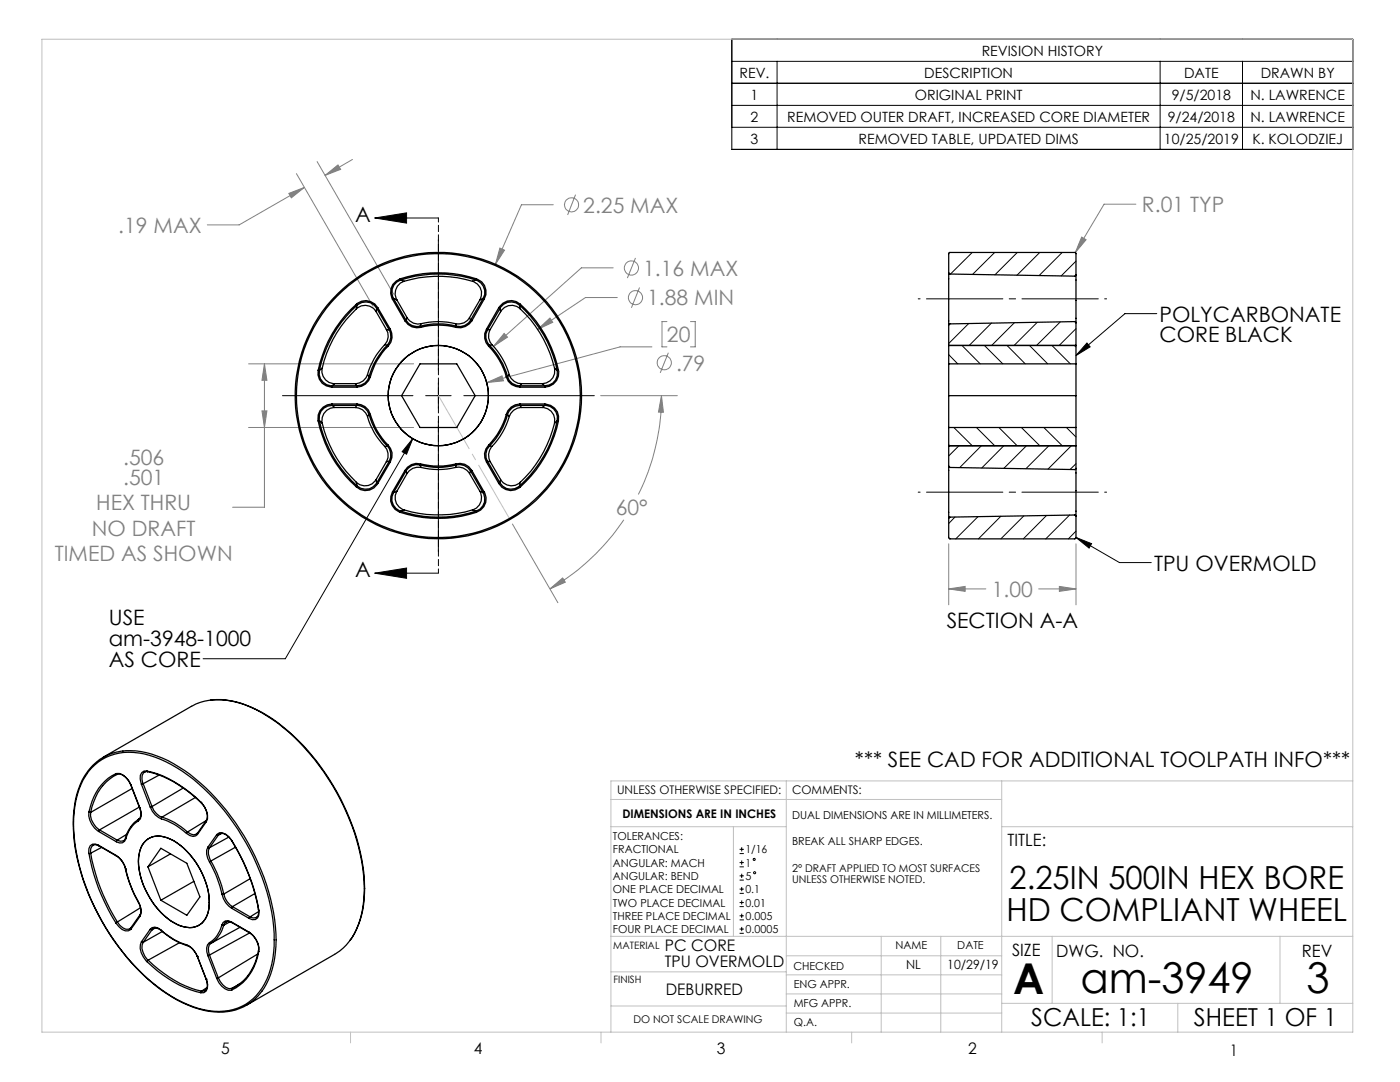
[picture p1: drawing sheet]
<svg xmlns="http://www.w3.org/2000/svg" width="279mm" height="216mm" viewBox="0 0 279 216" stroke-linecap="round" stroke-linejoin="round" font-family="sans-serif">
<g fill="none" stroke="#808080" stroke-width=".2">
<path d="M57.6 38.6l3.1-1.2-2.6 2.1zM59.2 34.6l15.2 26.5M60.7 37.4l-13 7.5h-6.3M63.3 32.2l15.3 26.5M64.9 35l2.6-2.1 .5 .9zM70.3 31.8l-5.4 3.2M114.9 38.8l-1.6 4.1M99.8 49.5l.9 .4-1.8 2.8zM110.4 40.9h-6.3l-5.2 11.8M122.4 53.4h-6.4l-17.5 15.7M123.2 59.4h-6.4l-9.5 6.3M126.8 51.5l-1.6 4"/>
<path d="M127.6 57.4l-1.6 4M215.9 47.3l.8 .5-2.1 2.6zM226.7 40.7h-6.4l-5.7 9.7M49.6 72.6h32.9M52.8 72.6l.5 3.3h-1zM52.8 72.6v28.6h-6.4M97.2 76.3l3-1.3 .3 1zM100.6 66.5l.7 .8-2.8 1.8zM107.3 65.7l2.4-2.2 .6 .8zM119.9 79h15.3M130.1 69.2h-6.3l-26.6 7.1M132 79l.4 3.3-1-.1z"/>
<path d="M132 79a44.1 44.1 0 0 1-4.6 19.7M133.1 64.2h-1v5h1M133.4 70.4l-1.6 4M137.8 64.2h.9v5h-.9M49.6 85.3h32.9M52.3 82h1l-.5 3.3zM102.3 104.6l9 15.7M109.7 117.5l2.6-2.2 .5 .9zM124.5 103.7a45 45 0 0 1-14.8 13.8M189.3 117.5l3.3-.5v1zM189.3 108.5v12.2M189.3 117.5h7.4"/>
<path d="M207.3 117.5h7.4M211.4 117l3.3 .5-3.3 .5zM214.7 108.5v12.2"/>
<circle cx="114.1" cy="40.9" r="1.4"/>
<circle cx="126" cy="53.5" r="1.42"/>
<circle cx="126.8" cy="59.4" r="1.41"/>
<circle cx="132.6" cy="72.4" r="1.42"/>
</g>
<g fill="none" stroke="#000" stroke-width=".2">
<path d="M146 7.8h124v22h-124zM146 12.2h124M155.1 12.2v17.6M231.5 12.2v17.6M248 12.2v17.6M270 16.6h-124M146 21h124M146 25.4h124M74.8 43.5l6.3-1v2zM74.8 43.5h12.7M87.5 47.8v26.1M56.4 79h26"/>
<path d="M84.9 79h5.1M87.5 76.4v5.1M92.6 79h26M216.9 68.4l.7 .8-2.9 1.7zM230.9 62.6h-6.4l-9.8 8.3M82.4 87.5l-1.3 3.1-.8-.5zM82.4 87.5l-25.5 43.9h-16.4M87.5 84v26.1M74.8 114.4l6.3-1.1v2.1zM74.8 114.4h12.7M214.7 107.2l3.1 1.3-.5 .9zM214.7 107.2l8.7 5.1h6.4"/>
<path d="M147.6 170.3h.8M147.6 169.5h.8M147.6 173h.8M147.6 172.1h.8M147.6 175.6h.8M147.6 174.8h.8M147.6 178.3h.8M147.6 177.4h.8M148 169.1v.8M148 171.7v.8M148 174.3v.9M148 177v.8"/>
<path d="M148 179.7v.8M147.6 180.9h.8M147.6 180.1h.8M147.6 183.6h.8M147.6 182.7h.8M147.6 186.2h.8M147.6 185.4h.8M148 182.3v.9M148 185v.8"/>
<circle cx="150.5" cy="171.5" r=".21"/>
<circle cx="150.6" cy="174.2" r=".21"/>
</g>
<path d="M183.2 59.6h37.6M220.8 98.2h-37.6" fill="none" stroke="#000" stroke-width=".2" stroke-dasharray="15.2 1.3 1.3 1.3" stroke-dashoffset="-1.7"/>
<path d="M87.5 43.5v70.9" fill="none" stroke="#000" stroke-width=".2" stroke-dasharray="1.3 .6" stroke-dashoffset=".4"/>
<path d="M87.5 78.9l14.2 24.5" fill="none" stroke="#c0c0c0" stroke-width=".2" stroke-dasharray="15.2 1.3 1.3 1.3" stroke-dashoffset="3"/>
<g fill="none" stroke="#c0c0c0" stroke-width=".2">
<path d="M8.4 7.8h261.6v198.2h-261.6zM121.9 159.5h78M156.9 155.8v50.2M199.9 155.8v50.2M270 155.8h-148.1v50.2M121.9 165h35M146.4 165v21.8M199.9 165h70.1M121.8 186.8h148.2M121.9 193.9h35M156.9 198.3h43M156.9 194.5h43"/>
<path d="M156.9 190.7h43M175.9 186.8v19.2M187.7 186.8v19.2M210 186.8v13.4M255.4 186.8v13.4M70 206v2.1M119.9 206v2.1M121.9 200.7h35M156.9 202.1h43M170 206v2.1M199.9 200.2h70.1M220 206v2.1"/>
<path d="M235.1 200.2v5.8"/>
</g>
<path d="M74.8 43.5l6.3-1v2zM74.8 114.4l6.3-1.1v2.1zM82.4 87.5l-1.3 3.1-.8-.5zM216.9 68.4l.7 .8-2.9 1.7zM214.7 107.2l3.1 1.3-.5 .9z" fill="#000"/>
<g fill="#808080">
<path d="M109.7 117.5l2.6-2.2 .5 .9zM132 79l.4 3.3-1-.1z"/>
<path d="M99.8 49.5l-.9 3.2 1.8-2.8zM97.2 76.3l3.3-.3-.3-1zM100.6 66.5l-2.1 2.6 2.8-1.8zM107.3 65.7l3-1.4-.6-.8zM52.8 72.6l.5 3.3h-1zM52.3 82h1l-.5 3.3zM64.9 35l2.6-2.1 .5 .9zM57.6 38.6l3.1-1.2-2.6 2.1zM215.9 47.3l-1.3 3.1 2.1-2.6zM211.4 117l3.3 .5-3.3 .5zM189.3 117.5l3.3-.5v1z"/>
</g>
<g fill="none" stroke="#000" stroke-width=".25">
<path d="M78.3 59.7l2.5 4.3M78.5 59.5l-.2 .2M78.5 59.5l.7 .3M78.5 59.5l2.5 4.4M79.2 59.8l2 3.6M79.9 55.6a2.81 2.81 0 0 0-1.6 4.1M79.9 55.6a24.7 24.7 0 0 1 15.2 0M79.9 55.6v.3M79.9 55.9a2.56 2.56 0 0 0-1.4 3.6M79.9 55.9a24.2 24.2 0 0 1 15.1 0M79.9 55.9l.7 .2M80.6 56.1a2.54 2.54 0 0 0-1.4 3.7"/>
<path d="M80.6 56.1a23.8 23.8 0 0 1 13.7 0M94.3 56.1a2.54 2.54 0 0 1 1.5 3.7M95 55.9a2.55 2.55 0 0 1 1.4 3.6M95 55.9l-.7 .2M95.1 55.6a2.76 2.76 0 0 1 1.5 4.1M95.1 55.6l-.1 .3M95.8 59.8l-2.1 3.6M96.4 59.5l.2 .2M96.4 59.5l-.6 .3M96.4 59.5l-2.5 4.4M96.6 59.7l-2.4 4.3M189.3 54.4v-3.9l.2-.1h25.1l.1 .2v4.3"/>
<path d="M189.3 54.4l.2 .3 25 .4 .2-.2M189.3 54.4v10.4M214.7 54.9v9.5M63.5 73.9a2.81 2.81 0 0 0 2.8 3.4M63.5 73.9h.2M63.7 73.9a2.55 2.55 0 0 0 2.6 3.1M64.3 73.4l-.6 .5M64.3 73.4a2.53 2.53 0 0 0 2.5 3.2M66.3 77v.3M66.3 77.3h4.9M66.3 77h4.9M66.8 76.6l-.5 .4"/>
<path d="M66.8 76.6h4.1M70.9 76.6l.3 .4M71.1 60.7a2.74 2.74 0 0 1 4.3 .7M71.1 60.7a24.2 24.2 0 0 0-7.6 13.2M71.1 60.7l.2 .2M71.1 61.6a2.53 2.53 0 0 1 4 .6M71.1 61.6a23.4 23.4 0 0 0-6.8 11.8M71.2 77v.3M71.3 60.9a24 24 0 0 0-7.6 13M71.3 60.9a2.54 2.54 0 0 1 3.9 .6M71.3 60.9l-.2 .7M73.3 74.8a2.58 2.58 0 0 1-2.4 1.8"/>
<path d="M73.3 74.8l.4 .3M73.7 75.1a2.43 2.43 0 0 1-2.5 1.9M73.7 75.1l.2 .1M73.9 75.2a2.88 2.88 0 0 1-2.7 2.1M75.1 62.2l2 3.6M75.2 61.5l-.1 .7M75.2 61.5l2.5 4.3M75.4 61.4l-.2 .1M75.4 61.4l2.5 4.3M76.8 68.8l.5 .1M76.8 68.8a13.8 13.8 0 0 0-3.5 6M77.1 65.8a2.49 2.49 0 0 1-.3 3"/>
<path d="M77.1 65.8h.6M77.3 68.9a14.2 14.2 0 0 0-3.6 6.2M77.3 68.9l.2 .2M77.5 69.1a13.5 13.5 0 0 0-3.6 6.1M77.7 65.8a2.69 2.69 0 0 1-.4 3.1M77.9 65.7a2.88 2.88 0 0 1-.4 3.4M77.9 65.7l-.2 .1M80.8 64a2.81 2.81 0 0 0 3.1 1.3M81 63.9l-.2 .1M81 63.9a2.56 2.56 0 0 0 2.9 1.2M81.2 63.4a2.57 2.57 0 0 0 2.8 1.2M81.2 63.4l-.2 .5"/>
<path d="M83.8 72.6h7.4l3.6 6.4-3.6 6.3h-7.4l-3.6-6.3zM83.9 65.1v.2M83.9 65.1a14.5 14.5 0 0 1 7.2 0M83.9 65.3a13.9 13.9 0 0 1 7.1 0M84 64.6l-.1 .5M84 64.6a14.2 14.2 0 0 1 6.9 0M90.9 64.6l.2 .5M91.1 65.1l-.1 .2M93.7 63.4a2.51 2.51 0 0 1-2.8 1.2M93.7 63.4l.2 .5M93.9 63.9a2.47 2.47 0 0 1-2.8 1.2M93.9 63.9l.3 .1"/>
<path d="M94.2 64a2.94 2.94 0 0 1-3.2 1.3M97.1 65.7a2.81 2.81 0 0 0 .4 3.4M97.1 65.7l.2 .1M97.3 65.8a2.55 2.55 0 0 0 .4 3.1M97.5 69.1a13.9 13.9 0 0 1 3.5 6.1M97.7 68.9a14.6 14.6 0 0 1 3.6 6.2M97.7 68.9l-.2 .2M97.8 65.8a2.65 2.65 0 0 0 .4 3M97.8 65.8h-.5M98.2 68.8l-.5 .1M98.2 68.8a14.3 14.3 0 0 1 3.4 6M99.6 61.4l.2 .1"/>
<path d="M99.6 61.4l-2.5 4.3M99.8 61.5l.1 .7M99.8 61.5l-2.5 4.3M99.9 62.2l-2.1 3.6M101 75.2a2.8 2.8 0 0 0 2.8 2.1M101.3 75.1l-.3 .1M101.3 75.1a2.47 2.47 0 0 0 2.5 1.9M101.6 74.8l-.3 .3M101.6 74.8a2.48 2.48 0 0 0 2.5 1.8M103.7 60.9a2.49 2.49 0 0 0-3.9 .6M103.7 60.9a24.2 24.2 0 0 1 7.5 13M103.7 60.9l.1 .7"/>
<path d="M103.8 77v.3M103.8 77.3h4.9M103.8 77h4.9M103.8 61.6a2.48 2.48 0 0 0-3.9 .6M103.8 61.6a23.8 23.8 0 0 1 6.9 11.8M103.9 60.7a2.77 2.77 0 0 0-4.3 .7M103.9 60.7a24.4 24.4 0 0 1 7.5 13.2M103.9 60.7l-.2 .2M104.1 76.6l-.3 .4M104.1 76.6h4.1M108.2 76.6l.5 .4M108.7 77v.3"/>
<path d="M110.7 73.4a2.54 2.54 0 0 1-2.5 3.2M110.7 73.4l.5 .5M111.2 73.9a2.48 2.48 0 0 1-2.5 3.1M111.4 73.9a2.81 2.81 0 0 1-2.7 3.4M111.4 73.9h-.2M189.3 72.6h25.4M189.3 68.9h25.4M189.3 79h25.4M189.4 64.7l25.1-.5 .2 .1v29.2l-.1 .2-25-.4-.3-.2zM63.5 84a24.2 24.2 0 0 0 7.6 13.2M63.7 83.9l-.2 .1M63.7 83.9a24 24 0 0 0 7.6 13.1"/>
<path d="M63.7 83.9l.6 .6M64.3 84.5a23.4 23.4 0 0 0 6.8 11.7M66.3 80.6a2.81 2.81 0 0 0-2.8 3.4M66.3 80.6v.3M66.3 80.9a2.48 2.48 0 0 0-2.6 3M66.3 80.9l.5 .4M66.3 80.6h4.9M66.3 80.9h4.9M66.8 81.3a2.55 2.55 0 0 0-2.5 3.2M66.8 81.3h4.1M70.9 81.3a2.57 2.57 0 0 1 2.4 1.8M71.1 96.2l.2 .8"/>
<path d="M71.2 80.6a2.78 2.78 0 0 1 2.7 2.1M71.2 80.9a2.56 2.56 0 0 1 2.5 1.8M71.2 80.6v.3M71.2 80.9l-.3 .4M71.3 97l-.2 .2M73.3 83.1a13.8 13.8 0 0 0 3.5 6M73.7 82.7a14.1 14.1 0 0 0 3.6 6.3M73.7 82.7l-.4 .4M73.9 82.7a14 14 0 0 0 3.6 6.1M73.9 82.7h-.2M75.1 95.7a2.51 2.51 0 0 1-4 .5M75.1 95.7l.1 .7"/>
<path d="M75.2 96.4l.2 .1M75.2 96.4a2.51 2.51 0 0 1-3.9 .6M75.4 96.5a2.73 2.73 0 0 1-4.3 .7M76.8 89.1a2.55 2.55 0 0 1 .3 3M77.1 92.1l-2 3.6M77.3 89a2.5 2.5 0 0 1 .4 3M77.3 89l-.5 .1M77.5 88.8a2.74 2.74 0 0 1 .4 3.4M77.5 88.8l-.2 .2M77.7 92l.2 .2M77.7 92l-2.5 4.4M77.7 92l-.6 .1"/>
<path d="M77.9 92.2l-2.5 4.3M78.3 98.2a2.81 2.81 0 0 0 1.6 4M78.3 98.2l.2 .1M78.5 98.3a2.55 2.55 0 0 0 1.4 3.7M79.2 98l-.7 .3M79.2 98a2.54 2.54 0 0 0 1.4 3.7M80.8 93.9l.2 .1M80.8 93.9l-2.5 4.3M81 94l-2.5 4.3M81 94l.2 .5M81.2 94.5l-2 3.5M83.9 92.8a13.5 13.5 0 0 0 7.2 0"/>
<path d="M83.9 92.8a2.52 2.52 0 0 0-2.9 1.2M83.9 92.8l.1 .5M83.9 92.6a15.1 15.1 0 0 0 7.1 0M83.9 92.6a2.73 2.73 0 0 0-3.1 1.3M83.9 92.6v.2M84 93.3a2.65 2.65 0 0 0-2.8 1.2M84 93.3a14.2 14.2 0 0 0 6.9 0M90.9 93.3a2.54 2.54 0 0 1 2.8 1.2M91 92.6a2.71 2.71 0 0 1 3.2 1.3M91 92.6l.1 .2M91.1 92.8a2.56 2.56 0 0 1 2.8 1.2M91.1 92.8l-.2 .5"/>
<path d="M93.7 94.5l2.1 3.5M93.9 94l2.5 4.3M93.9 94l-.2 .5M94.2 93.9l-.3 .1M94.2 93.9l2.4 4.3M95.8 98a2.54 2.54 0 0 1-1.5 3.7M95.8 98l.6 .3M96.4 98.3a2.5 2.5 0 0 1-1.4 3.7M96.6 98.2a2.75 2.75 0 0 1-1.5 4M96.6 98.2l-.2 .1M97.1 92.2l2.5 4.3M97.3 92l-.2 .2"/>
<path d="M97.3 92l2.5 4.4M97.3 92l.5 .1M97.5 88.8a2.68 2.68 0 0 0-.4 3.4M97.5 88.8l.2 .2M97.7 89a2.56 2.56 0 0 0-.4 3M97.7 89l.5 .1M97.8 92.1l2.1 3.6M98.2 89.1a2.7 2.7 0 0 0-.4 3M99.6 96.5a2.77 2.77 0 0 0 4.3 .7M99.8 96.4l-.2 .1M99.8 96.4a2.56 2.56 0 0 0 3.9 .6M99.9 95.7l-.1 .7"/>
<path d="M99.9 95.7a2.51 2.51 0 0 0 3.9 .5M101 82.7a14.4 14.4 0 0 1-3.5 6.1M101 82.7h.3M101.3 82.7a14.5 14.5 0 0 1-3.6 6.3M101.3 82.7l.3 .4M101.6 83.1a14.3 14.3 0 0 1-3.4 6M103.7 97l.2 .2M103.8 80.6a2.85 2.85 0 0 0-2.8 2.1M103.8 80.6v.3M103.8 80.9a2.53 2.53 0 0 0-2.5 1.8M103.8 80.6h4.9M103.8 80.9h4.9"/>
<path d="M103.8 80.9l.3 .4M103.8 96.2l-.1 .8M104.1 81.3a2.53 2.53 0 0 0-2.5 1.8M104.1 81.3h4.1M108.2 81.3a2.53 2.53 0 0 1 2.5 3.2M108.7 80.6a2.81 2.81 0 0 1 2.7 3.4M108.7 80.6v.3M108.7 80.9a2.5 2.5 0 0 1 2.5 3M108.7 80.9l-.5 .4M110.7 84.5a23.9 23.9 0 0 1-6.9 11.7M111.2 83.9l.2 .1M111.2 83.9a24.2 24.2 0 0 1-7.5 13.1"/>
<path d="M111.2 83.9l-.5 .6M111.4 84a24.4 24.4 0 0 1-7.5 13.2M189.3 93v10.4M189.3 85.3h25.4M189.3 88.9h25.4M214.7 93.5v9.5M79.9 102.2a24.7 24.7 0 0 0 15.2 0M79.9 102v.2M79.9 102a24.2 24.2 0 0 0 15.1 0M80.6 101.7l-.7 .3M80.6 101.7a23.8 23.8 0 0 0 13.7 0M94.3 101.7l.7 .3"/>
<path d="M95 102l.1 .2M214.7 103l-.2-.2-25 .4-.2 .2M214.7 103v4.3l-.2 .2h-24.9l-.3-.1v-4M42.1 139.7a17.6 17.6 0 0 1 11.3 3.1 45.3 45.3 0 0 1 18.2 26 26 26 0 0 1-.1 15.8l-.8 1.8-.7 1.1M17.5 154a17.4 17.4 0 0 0-2.9 11.3 43.8 43.8 0 0 0 9.8 24.6 33 33 0 0 0 14.1 11.1l3.1 .8 1.9 .2 1.8-.1M17.5 153.9a10.4 10.4 0 0 1 10.6-3.9 26.1 26.1 0 0 1 13 7.3 45.9 45.9 0 0 1 14 28.9 17.4 17.4 0 0 1-3.6 12.5 9.8 9.8 0 0 1-6.1 3.2M18.2 153.3a10.9 10.9 0 0 1 11.6-2.6 31.8 31.8 0 0 1 14.9 11 45.2 45.2 0 0 1 10 24.5 17.8 17.8 0 0 1-2.9 11.7 10.3 10.3 0 0 1-11.1 3.6 29.6 29.6 0 0 1-15.1-10.1 45.1 45.1 0 0 1-10.9-25.7 17.2 17.2 0 0 1 3.5-12.4zM20.6 151.1l17.6-10.2a12.4 12.4 0 0 1 10.7-.2 36 36 0 0 1 15.7 13.3 42.1 42.1 0 0 1 8.1 24.6 14.6 14.6 0 0 1-4.9 11.2l-18.6 10.8M23.1 154.4a1.89 1.89 0 0 1 2.1 .8l.6 .7 .4 .8M23.1 154.4a10.2 10.2 0 0 0-5.4 7.6M23.1 154.4l.3 .1a9.6 9.6 0 0 0-5.1 6.5l-.2 1.1M23.5 154.5a2.64 2.64 0 0 1 2.6 2.2"/>
<path d="M26.1 156.7h.1M26.1 156.7l1.8 4.5M26.2 156.7l1.7 4.6M26.4 157.3l-8.3 4.8M28.2 156.5l1.8 4.5M28.6 156.4l-.4 .1M28.6 156.4l1.7 4.5M28.9 154.1a1.68 1.68 0 0 0-.3 2.3M29.3 153.8h-.5a1.73 1.73 0 0 0-.6 2.5v.2M29.3 153.8a22.6 22.6 0 0 1 10.8 6.3M29.3 153.8l.2 .2M29.5 154a22.2 22.2 0 0 1 10.6 6.1"/>
<path d="M29.5 154h-.6M31.8 154.7l-3.2 1.7M36.6 157.2l-6.3 3.7M39 159.1l-6.7 4M17.7 170.3a38.3 38.3 0 0 0 5.4 13.9M17.7 162a4.3 4.3 0 0 0 2 3.9M17.7 162l.4 .1M18.1 162.1a3.9 3.9 0 0 0 1.8 3.5M18.1 170.3h-.4M18.1 170.3a38.7 38.7 0 0 0 5.3 13.7M18.6 168.6h.6l.5 .2M18.7 168.6a1.29 1.29 0 0 0-.6 1.7"/>
<path d="M19.7 168.7l-.7-.3-.5 .1a1.57 1.57 0 0 0-.8 1.8M19.7 168.7v.1M19.7 168.7l3.5 2M19.7 165.9l3.5 2.1M19.7 168.8l3.5 2M19.9 165.6l-.2 .3M19.9 165.6l3.5 2M20.3 169.1l-2.2 1.2M23.2 170.7a4.3 4.3 0 0 1 1.9 2.8M23.2 170.7v.1M23.2 170.8a4.2 4.2 0 0 1 1.8 2.6M23.2 170.8h.1"/>
<path d="M23.4 167.6l-.2 .4M23.4 167.6l.6 .3 .6-.2M24.7 167.7h-.1M25 167.2l-.3 .5M25 173.4a23.5 23.5 0 0 0 2.6 6.6M25 173.4h.1M25 167.2l.1 .2M25 173.4l.1 .1M25.1 173.5a23.4 23.4 0 0 0 2.5 6.5M25.1 167.4l-.2 .5-.5 .3h-.6l-.6-.2M25.3 166.5l-1.9 1.1M26.1 165l-.7 1.2-.4 1"/>
<path d="M27.6 180a2.73 2.73 0 0 1 .3 2.6M27.6 180h.1M27.6 180a3.1 3.1 0 0 1 .3 2.8M27.6 163.8a6 6 0 0 0-2.5 3.6M27.7 163.5l-.1 .3M27.7 163.5l-.9 .6-.7 .8M27.7 163.5h-.1M27.8 161l-7.9 4.6M27.9 161.2a1.88 1.88 0 0 1-.2 2.3M27.9 161.2v.1M27.9 161.3a2.07 2.07 0 0 1-.3 2.5M29.1 167.8a4.2 4.2 0 0 1 4.9-.3 15.1 15.1 0 0 1 7.7 13.3 4.1 4.1 0 0 1-3.8 4.3 10.3 10.3 0 0 1-7.5-5.1 13.8 13.8 0 0 1-2.6-9.5 4.7 4.7 0 0 1 1.3-2.7z"/>
<path d="M29.5 173l2.6-3.7 5.2 3 2.6 6.7-2.6 3.6-5.2-3M29.5 173l2.6 6.6M30 161a4 4 0 0 0 2.2 2.4M30.3 160.9l-.3 .1M30.3 160.9a3.4 3.4 0 0 0 2 2.2M32.2 163.4a12.6 12.6 0 0 1 5 2.9M32.3 163.1a12.8 12.8 0 0 1 5.1 2.9M32.3 163.1l-.1 .3M34 170.4l-4.5 2.6M37.2 166.3a1.47 1.47 0 0 0 2.2 .2M37.4 166a1.38 1.38 0 0 0 1.9 .3l.1-.1M37.4 166l-.2 .3"/>
<path d="M38.7 175.9l-6.6 3.7M40.1 160.1a3.3 3.3 0 0 1 1.1 3.6M40.1 160.1a4.3 4.3 0 0 1 1.3 3.3l-.2 .6M40.1 160.1h.1M41.1 163.8l-3.7 2.2M41.2 163.7v.3M41.2 163.7l-1.8 2.6v.2M41.2 164l-1.8 2.5M41.5 169.1a2.93 2.93 0 0 0 .3 2.9M41.5 169.1l.3 .1M41.8 172a23.8 23.8 0 0 1 2.5 6.4M41.8 169.2a2.74 2.74 0 0 0 .3 2.6"/>
<path d="M42.1 171.8a24.9 24.9 0 0 1 2.6 6.6M42.1 171.8l-.3 .2M43.3 166.5l.1-.1a1.72 1.72 0 0 1 2.3 .6l.6 .7M43.3 166.5l.3 .2M43.3 166.5l-1.8 2.6M43.6 166.7a1.23 1.23 0 0 1 1.9 .2l.7 .9M43.6 166.7l-1.8 2.5M44.2 166.3l-.6 .4M44.3 178.4a4.3 4.3 0 0 0 1.9 2.8M44.7 178.4h-.4M44.7 178.4a3.9 3.9 0 0 0 1.7 2.5M45.6 167l-3.8 2.2"/>
<path d="M46.2 167.8a38.3 38.3 0 0 1 5.4 13.7M46.3 167.7a39.2 39.2 0 0 1 5.3 13.9M46.3 167.7l-.1 .1M47 169.1l-4.9 2.7M49.9 175.3l-5.2 3.1M50.9 178.3l-4.5 2.6M23.1 184.2a2.6 2.6 0 0 0 2.5 1.5l.6-.4M23.4 184l-.3 .2M23.4 184a2.18 2.18 0 0 0 2.4 1.3M26.1 185.1l-.2 .2M26.1 185.1l.1 .2M27.9 182.6v.2"/>
<path d="M27.9 182.6l-1.8 2.5M27.9 182.8l-1.7 2.5M28 181.1l-4.6 2.9M28.2 187.9a3.7 3.7 0 0 0 1.1 4M28.2 187.9l.4 .1M28.6 188a3.3 3.3 0 0 0 1 3.6M29.3 191.9a23.1 23.1 0 0 0 10.8 6.2M29.6 191.6l-.3 .3M29.6 191.6a22.9 22.9 0 0 0 10.6 6.2M30 185.4a1.44 1.44 0 0 1 2.2 .2M30 185.4l.3 .1M30 185.4l-1.8 2.5"/>
<path d="M30.3 185.5l.1-.1a1.33 1.33 0 0 1 1.8 .3M30.3 185.5l-1.7 2.5M31 185.2l-.7 .3M32.2 185.6a12.3 12.3 0 0 0 5.1 3.1M32.2 185.6a12.6 12.6 0 0 0 5 2.9M32.4 185.9l-3.8 2.1M35.8 188.1l-6.2 3.5M37.2 188.5a3.8 3.8 0 0 1 2.2 2.4M37.2 188.5l.1 .2M37.3 188.7a3.6 3.6 0 0 1 2.1 2.2M37.3 188.7h.1M39.4 190.9h.1"/>
<path d="M39.4 190.9l1.7 4.5M39.4 190.9l1.8 4.5M40.2 197.8l-.1 .3M40.8 197.7l-.6 .1M41.1 195.4a1.84 1.84 0 0 1-.2 2.3v-.1M41.1 195.4h.1M41.2 195.4a2.48 2.48 0 0 1-.1 2.4l-.4 .3h-.6M41.3 197.1l-1.1 .7M41.5 190.7l1.8 4.5M41.8 188.1a2.14 2.14 0 0 0-.3 2.6M41.8 188.1l.3 .1M41.8 190.6l-.3 .1"/>
<path d="M41.8 190.6l1.8 4.5M42.1 188.2a1.99 1.99 0 0 0-.3 2.4M43.3 195.2a3.8 3.8 0 0 0 2.2 2.4l.8-.1M43.6 195.1a3.5 3.5 0 0 0 2.1 2.2l.6-.1M43.6 195.1l-.3 .1M44.3 184.5a5.7 5.7 0 0 1-2.5 3.6M44.3 184.5l.4 .1M44.7 184.6a6.2 6.2 0 0 1-2.6 3.6M45.2 183.9h.5l.5 .2M45.2 184l-.4 .2-.1 .4M45.2 183.9v.1M45.9 183.9l-1.2 .7"/>
<path d="M46.2 184l-.7-.3-.5 .1-.5 .3-.2 .4M46.2 184v.1M46.2 184l3.5 2M46.2 181.2l3.5 2.1M46.2 184.1l3.6 2M46.3 197.2v.3M46.4 180.9l-.2 .3M46.4 180.9l3.5 2.1M47.8 196.3l-1.5 .9M47.9 185l-5.8 3.2M49.4 194.7a7.9 7.9 0 0 1-3.1 2.5M49.7 186a4.2 4.2 0 0 1 1.9 3.9"/>
<path d="M49.7 186l.1 .1M49.8 186.1a3.8 3.8 0 0 1 1.8 3.6M49.8 186.1h.1M49.8 186.2l-8 4.4M49.9 183l-.2 .3M49.9 183l.6 .2 .7-.1M51.2 183v.1M51.4 190.4l-7.8 4.7M51.6 181.5l-.1 1.2-.3 .4M51.6 189.7l-.1 .5a11.1 11.1 0 0 1-2.1 4.6M51.6 181.5v.1M51.6 189.7v.2"/>
<path d="M51.6 181.9l-1.7 1.1M51.6 189.9a10.1 10.1 0 0 1-5.3 7.6M51.6 181.6a1.64 1.64 0 0 1-.6 1.9h-.6l-.7-.2"/>
<circle cx="87.5" cy="78.9" r="10"/>
<circle cx="87.5" cy="78.9" r="28.3"/>
<circle cx="87.5" cy="78.9" r="28.6"/>
</g>
<g fill="none" stroke="#000" stroke-width=".2">
<path d="M189.5 50.4l-.2 .2M194 50.4l-4.3 4.3M198.5 50.4l-4.4 4.4M203 50.4l-4.5 4.5M207.5 50.4l-4.5 4.5M212 50.4l-4.6 4.6M214.7 52.1l-2.9 3M189.3 70.8l1.8 1.8M192 68.9l3.6 3.7M193.3 64.6l-4 3.9M196.5 68.9l3.6 3.7M197.9 64.5l-4.5 4.4"/>
<path d="M201 68.9l3.6 3.7M202.5 64.4l-4.6 4.5M205.5 68.9l3.6 3.7M207 64.3l-4.6 4.6M209.9 68.9l3.7 3.7M211.6 64.2l-4.7 4.7M214.4 68.9l.3 .4M214.7 65.6l-3.3 3.3M189.3 88.7l.2 .2M190.4 85.3l3.6 3.6M191.4 88.9l-2.1 2.1M194.9 85.3l3.6 3.6"/>
<path d="M195.9 88.9l-4.4 4.4M199.4 85.3l3.6 3.6M200.3 88.9l-4.4 4.5M203.8 85.3l3.7 3.6M204.9 88.9l-4.6 4.6M208.3 85.3l3.7 3.6M209.3 88.9l-4.5 4.6M212.8 85.3l1.9 1.9M213.8 88.9l-4.6 4.7M214.7 92.5l-1.1 1.2M190.6 103.2l-1.3 1.3M195.2 103.1l-4.5 4.4"/>
<path d="M199.7 103l-4.4 4.5M204.3 102.9l-4.6 4.6M208.9 102.8l-4.7 4.7M213.5 102.8l-4.8 4.7M214.7 106l-1.5 1.5"/>
</g>
<g font-size="8.5">
<text x="202.2" y="198.3">A</text>
<text x="215.6" y="198.1">am-3949</text>
<text x="260.8" y="198.1">3</text>
</g>
<g font-size="6.3">
<text x="201.5" y="177.4">2.25IN 500IN HEX BORE</text>
<text x="200.9" y="183.7">HD COMPLIANT WHEEL</text>
</g>
<g font-size="4.9">
<text x="205.8" y="204.8">SCALE: 1:1</text>
<text x="238.3" y="204.8">SHEET 1 OF 1</text>
</g>
<g font-size="4.2" fill="#808080">
<text x="23.6" y="46.5">.19 MAX</text>
<text x="116.4" y="42.4">2.25 MAX</text>
<text x="227.9" y="42.3">R.01 TYP</text>
<text x="128.4" y="55">1.16 MAX</text>
<text x="129.2" y="60.9">1.88 MIN</text>
<text x="133.1" y="68.3">20</text>
<text x="134.9" y="74">.79</text>
<text x="24.6" y="92.7">.506</text>
<text x="19.2" y="101.9">HEX THRU</text>
<text x="24.6" y="96.8">.501</text>
<text x="18.3" y="106.9">NO DRAFT</text>
<text x="122.9" y="102.8">60°</text>
<text x="10.9" y="111.9">TIMED AS SHOWN</text>
<text x="197.9" y="119.1">1.00</text>
</g>
<g font-size="4.2">
<text x="70.9" y="44.3">A</text>
<text x="231.4" y="64.2">POLYCARBONATE</text>
<text x="231.4" y="68.3">CORE BLACK</text>
<text x="230.3" y="113.9">TPU OVERMOLD</text>
<text x="70.9" y="115.1">A</text>
<text x="21.7" y="124.7">USE</text>
<text x="188.9" y="125.4">SECTION A-A</text>
<text x="21.7" y="128.9">am-3948-1000</text>
<text x="21.7" y="133">AS CORE</text>
<text x="170.6" y="153">*** SEE CAD FOR ADDITIONAL TOOLPATH INFO***</text>
</g>
<g font-size="3.4">
<text x="201.1" y="168.8">TITLE:</text>
<text x="202" y="190.8">SIZE</text>
<text x="210.8" y="190.9">DWG. NO.</text>
<text x="259.8" y="191">REV</text>
</g>
<g font-size="3.2">
<text x="132.7" y="189.8">PC CORE</text>
<text x="132.7" y="192.9">TPU OVERMOLD</text>
<text x="132.9" y="198.6">DEBURRED</text>
<text x="44.2" y="210.4">5</text>
<text x="94.6" y="210.3">4</text>
<text x="143.1" y="210.4">3</text>
<text x="193.2" y="210.3">2</text>
<text x="245.4" y="210.6">1</text>
</g>
<g font-size="2.8">
<text x="195.9" y="11.1">REVISION HISTORY</text>
<text x="147.6" y="15.5">REV.</text>
<text x="184.5" y="15.5">DESCRIPTION</text>
<text x="236.3" y="15.5">DATE</text>
<text x="251.6" y="15.5">DRAWN BY</text>
<text x="149.8" y="19.9">1</text>
<text x="182.6" y="19.9">ORIGINAL PRINT</text>
<text x="233.8" y="19.9">9/5/2018</text>
<text x="249.5" y="19.9">N. LAWRENCE</text>
<text x="149.8" y="28.7">3</text>
<text x="149.8" y="24.3">2</text>
<text x="157.1" y="24.3">REMOVED OUTER DRAFT, INCREASED CORE DIAMETER</text>
<text x="171.3" y="28.7">REMOVED TABLE, UPDATED DIMS</text>
<text x="232.3" y="28.7">10/25/2019</text>
<text x="233.1" y="24.3">9/24/2018</text>
<text x="249.5" y="24.3">N. LAWRENCE</text>
<text x="249.9" y="28.7">K. KOLODZIEJ</text>
</g>
<g font-size="2.5">
<text x="180.8" y="193.4">NL</text>
<text x="189" y="193.3">10/29/19</text>
</g>
<g font-size="2.4">
<text x="123.1" y="158.5">UNLESS OTHERWISE SPECIFIED:</text>
<text x="158.1" y="158.5">COMMENTS:</text>
<text x="124.2" y="163.2">DIMENSIONS ARE IN INCHES</text>
</g>
<g font-size="2.2">
<text x="122.3" y="167.6">TOLERANCES:</text>
<text x="158.1" y="163.4">DUAL DIMENSIONS ARE IN MILLIMETERS.</text>
<text x="122.3" y="170.3">FRACTIONAL</text>
<text x="122.3" y="172.9">ANGULAR: MACH</text>
<text x="148.8" y="170.3">1/16</text>
<text x="148.8" y="172.9">1</text>
<text x="158.1" y="168.7">BREAK ALL SHARP EDGES.</text>
<text x="158.1" y="174">2° DRAFT APPLIED TO MOST SURFACES</text>
<text x="122.3" y="175.6">ANGULAR: BEND</text>
<text x="122.3" y="178.2">ONE PLACE DECIMAL</text>
<text x="148.8" y="175.6">5</text>
<text x="148.8" y="178.2">0.1</text>
<text x="122.3" y="180.9">TWO PLACE DECIMAL</text>
<text x="122.3" y="183.5">THREE PLACE DECIMAL</text>
<text x="148.8" y="180.9">0.01</text>
<text x="148.8" y="183.5">0.005</text>
<text x="122.3" y="186.2">FOUR PLACE DECIMAL</text>
<text x="148.8" y="186.2">0.0005</text>
<text x="178.7" y="189.4">NAME</text>
<text x="191" y="189.4">DATE</text>
<text x="158.3" y="193.5">CHECKED</text>
<text x="158.4" y="197.1">ENG APPR.</text>
<text x="158.4" y="201">MFG APPR.</text>
<text x="158.5" y="204.7">Q.A.</text>
</g>
<g font-size="2.1">
<text x="158.1" y="176.1">UNLESS OTHERWISE NOTED.</text>
<text x="126.4" y="204">DO NOT SCALE DRAWING</text>
</g>
<g font-size="2">
<text x="122.4" y="189.4">MATERIAL</text>
<text x="122.4" y="196.2">FINISH</text>
</g>
</svg>
